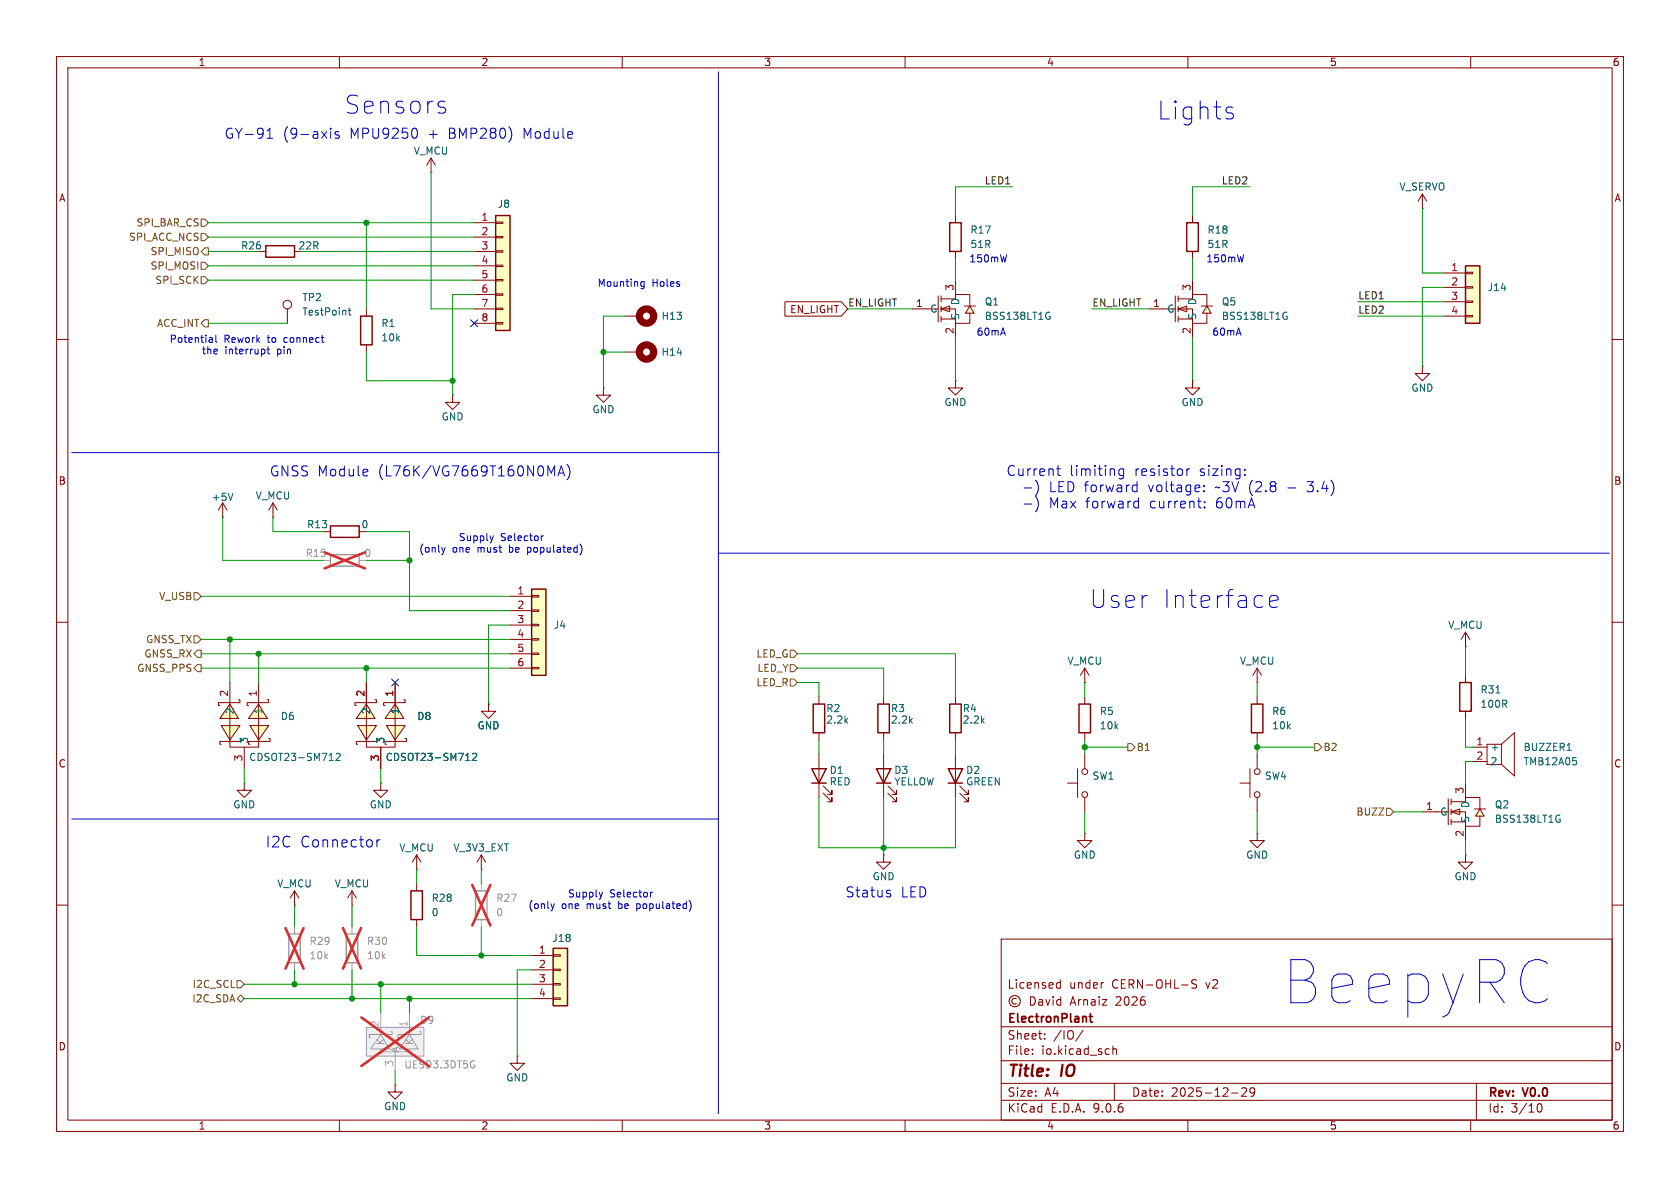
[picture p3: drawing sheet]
<svg xmlns="http://www.w3.org/2000/svg" width="297mm" height="210mm" viewBox="0 0 297 210" stroke-linecap="round" stroke-linejoin="round" font-family="sans-serif">
<g fill="none" stroke="#840000" stroke-width=".18">
<path d="M10 10h277v190h-277zM12 12h273v186h-273zM60 10v2M110 10v2M160 10v2M210 10v2M260 10v2M168.9 38.1v1.3M168.9 44.5v1.2M10 60h2M80 69.9v1.2h1.3l-1.3 1.3-1.3-1.3h1.3M80 69.9h.1"/>
<path d="M106.7 68.6v1.3h1.2l-1.2 1.2-1.3-1.2h1.3M106.7 68.6h.1M210.8 67.3v1.3h1.3l-1.3 1.3-1.3-1.3h1.3M210.8 67.3h.1M285 60h2M39.4 91.4h.1M39.4 88.9l-.8 1.3M39.4 88.9l.7 1.3M39.4 88.9v2.5M57.1 94h1.3M10 110h2M259.1 119.4v1.3"/>
<path d="M285 110h2M259.1 125.7v1.3M260.3 132.1h2.6M260.3 134.6h2.6M265.4 131.6h-2.5v3.5h2.5M265.4 131.6v3.5M265.4 131.6l2.3-2.1v7.7l-2.3-2.1M10 160h2M177 166h108v32h-108zM179.7 176.6a.52 .52 0 0 0-.8 .4 .52 .52 0 0 0 .8 .4M182.2 176.2a.76 .76 0 0 1 .8 .7 .76 .76 0 0 1-.8 .8zM183.7 176.8h.5l.1 .9"/>
<path d="M184.3 177.1h-.5a.29 .29 0 0 0-.2 .3 .29 .29 0 0 0 .2 .3l.5-.1M184.9 176.7l.3 1 .4-1M186.2 176.2v.1M186.2 176.7v1M186.9 174.6h.6M186.9 173.8h.6M187.5 173.2v1.5M187.5 176.8l-.4-.1-.3 .3v.4l.2 .2h.5M187.5 176.2v1.5M195 173.7h.1M211.5 173.3l-.5-.1-.3 .1v.5l.7 .3 .1 .3-.3 .3-.5-.1M285 160h2"/>
<path d="M60 198v2M110 198v2M160 198v2M177 194.5h108M177 191.5h108M177 187.5h108M177 181.5h108M182.5 186.3v.1M182.5 185.5v.1M184.7 183.6v.1M184.7 182.8v.1M191.5 182.1l-1.3 2"/>
<path d="M196.7 184.9v1.5M196.7 185.5l.3-.1 .3 .1 .1 .9M197 191.5v3M210 198v2M217.7 193.2h1.2M219.5 192.4l.6-.1 .2 .1 .1 .3-.9 1.1h.9M221.8 192.9l-.3 .3h-.3l-.2-.3 .1-.5 .4-.1 .2 .1a.99 .99 0 0 1-.3 1.4h-.3M260 198v2M261 191.5v6.5M271.7 195.7l.2-.5 .2-.1a.81 .81 0 0 1 .6 .6 .81 .81 0 0 1-.3 .8h-.4l-.3-.5"/>
<circle cx="179.4" cy="177" r="1"/>
</g>
<path d="M192.6 179.7h.5M192.8 179.2v1.3l.3 .2" fill="none" stroke="#840000" stroke-width=".3"/>
<path d="M41.2 87.2l-.4 1.3M264.5 122.5h.7M277 132.7h.8M278.1 133.9h.6M278.6 134.5l.1 .2-.1 .4" fill="none" stroke="#006464" stroke-width=".18"/>
<path d="M167.9 39.4h2v5.1h-2zM58.4 93h5.1v2h-5.1zM258.1 120.7h2v5h-2z" fill="none" stroke="#840000" stroke-width=".25"/>
<path d="M58.4 98h5.1v2.1h-5.1z" fill="none" stroke="#a1a1a1" stroke-width=".25"/>
<path d="M57.1 99.1h1.3M63.5 99.1h1.3" fill="none" stroke="#a1a1a1" stroke-width=".18"/>
<path d="M57.4 97.6l7.1 2.9M64.5 97.6l-7.1 2.9" fill="none" stroke="#e12e31" stroke-width=".46"/>
<g fill="#ffffc2">
<path d="M166.4 54.6l1.5-.5v1z"/>
<path d="M171.4 54.1l.8 1.3h-1.5z"/>
</g>
<g fill="none" stroke="#840000" stroke-width=".18">
<path d="M161.3 54.6h2.5M165.9 52.3v4.6M166.4 52.8h2.5v-.7h2.5v2M166.4 54.6l1.5-.5v1zM166.4 54.6h2.5v2.6h2.5v-1.8M166.4 52.3v1M166.4 54.1v1M166.4 55.9v1M166.4 56.4h2.5M168.9 49.5v2.6M168.9 57.2v2.5M170.4 54.1h2.1"/>
<path d="M171.4 54.1l.8 1.3h-1.5zM48.3 91.4h.1M48.3 88.9l-.8 1.3M48.3 88.9l.7 1.3M48.3 88.9v2.5M85.1 153.7h.1M85.1 151.1l-.8 1.3M85.1 151.1l.8 1.3M85.1 151.1v2.6"/>
</g>
<path d="M185.3 55.2h.3M185.4 55.9h.3v.4l-.4 .2" fill="none" stroke="#006464" stroke-width=".18"/>
<g fill="#ffffc2">
<path d="M208.3 54.6l1.5-.5v1z"/>
<path d="M213.4 54.1l.7 1.3h-1.5z"/>
</g>
<g fill="none" stroke="#840000" stroke-width=".18">
<path d="M76.2 30.5h.1M76.2 27.9l-.8 1.3M76.2 27.9l.8 1.3M76.2 27.9v2.6M210.8 38.1v1.3M203.2 54.6h2.5M207.8 52.3v4.6M208.3 52.8h2.5v-.7h2.6v2M208.3 54.6l1.5-.5v1zM208.3 54.6h2.5v2.6h2.6v-1.8M208.3 52.3v1M208.3 54.1v1"/>
<path d="M208.3 55.9v1M208.3 56.4h2.5M210.8 44.5v1.2M210.8 49.5v2.6M210.8 57.2v2.5M212.3 54.1h2.1M213.4 54.1l.7 1.3h-1.5zM168.9 67.3v1.3h1.3l-1.3 1.3-1.3-1.3h1.3M168.9 67.3h.1M251.5 64.8v1.2h1.2l-1.2 1.3-1.3-1.3h1.3M251.5 64.8h.1M43.2 138.4v1.3h1.2l-1.2 1.3-1.3-1.3h1.3"/>
<path d="M43.2 138.4h.1M67.3 138.4v1.3h1.3l-1.3 1.3-1.3-1.3h1.3M67.3 138.4h.1M62.2 157.5l-.7 1.3M62.2 157.5l.8 1.3M62.2 157.5v2.5M73.7 153.7h.1M73.7 151.1l-.8 1.3M73.7 151.1l.7 1.3M73.7 151.1v2.6M73.7 156.2v1.3M62.2 160h.1"/>
<path d="M73.7 162.6v1.2"/>
</g>
<path d="M227.2 55.2h.3M227.3 55.9h.3v.4l-.4 .2" fill="none" stroke="#006464" stroke-width=".18"/>
<path d="M84.1 157.5h2v5.1h-2z" fill="none" stroke="#a1a1a1" stroke-width=".25"/>
<path d="M85.1 156.2v1.3M85.1 162.6v1.2" fill="none" stroke="#a1a1a1" stroke-width=".18"/>
<path d="M83.5 156.4l3.2 7.2M86.7 156.4l-3.2 7.2" fill="none" stroke="#e12e31" stroke-width=".46"/>
<path d="M209.8 39.4h2v5.1h-2zM72.6 157.5h2.1v5.1h-2.1z" fill="none" stroke="#840000" stroke-width=".25"/>
<g fill="#ffffc2">
<path d="M69.8 124.5l1.6 2.5h-3.3z"/>
<path d="M68.3 128.3h3.3l-1.8 2.5z"/>
<path d="M64.8 124.5l1.5 2.5h-3.3z"/>
<path d="M63.2 128.3h3.3l-1.7 2.5z"/>
</g>
<path d="M63.2 128.3h3.3l-1.7 2.5zM64.8 120.7v11.4h5v-11.4M64.8 124.5l1.5 2.5h-3.3zM66.3 123.7h.2v.5h-3.8v.5h.3M66.5 130.6h.3v.5h-3.8v.5h.2M67.3 132.1v3.8M68.3 128.3h3.3l-1.8 2.5zM69.8 124.5l1.6 2.5h-3.3zM71.4 123.7h.2v.5h-3.8v.5h.3M71.6 130.6h.3v.5h-3.8v.5h.2" fill="none" stroke="#840000" stroke-width=".18"/>
<path d="M82.3 134.4h.8M83.5 133.3l.5-.1 .3 .3-.8 .9h.8" fill="none" stroke="#006464" stroke-width=".18"/>
<g fill="#ffffc2">
<path d="M45.7 124.5l1.5 2.5h-3.3z"/>
<path d="M44.2 128.3h3.3l-1.8 2.5z"/>
<path d="M40.6 124.5l1.6 2.5h-3.3z"/>
<path d="M39.1 128.3h3.3l-1.8 2.5z"/>
</g>
<g fill="none" stroke="#840000" stroke-width=".18">
<path d="M45.7 44.5h1.3M52.1 44.5h1.2M39.1 128.3h3.3l-1.8 2.5zM40.6 120.7v11.4h5.1v-11.4M40.6 124.5l1.6 2.5h-3.3zM42.2 123.7h.2v.5h-3.8v.5h.3M42.4 130.6h.3v.5h-3.8v.5h.2M43.2 132.1v3.8M44.2 128.3h3.3l-1.8 2.5zM45.7 124.5l1.5 2.5h-3.3zM47.2 123.7h.3v.5h-3.8v.5h.2M47.5 130.6h.2v.5h-3.8v.5h.3"/>
<path d="M86.4 124.5v1.2h1.2l-1.2 1.3-1.3-1.3h1.3M86.4 124.5h.1"/>
</g>
<path d="M58.2 134.4h.7M59.4 133.3l.5-.1 .2 .3-.7 .9h.7" fill="none" stroke="#006464" stroke-width=".18"/>
<path d="M47 43.4h5.1v2.1h-5.1z" fill="none" stroke="#840000" stroke-width=".25"/>
<path d="M94 104.1h2.5v15.3h-2.5z" fill="#ffffc2"/>
<path d="M94 104.1h2.5v15.3h-2.5z" fill="none" stroke="#840000" stroke-width=".25"/>
<g fill="none" stroke="#840000" stroke-width=".18">
<path d="M110.5 55.9h2.5M110.5 62.2h2.5M90.2 105.4h3.8M90.2 108h3.8M90.2 110.5h3.8M90.2 113h3.8M90.2 115.6h3.8M90.2 118.1h3.8M94 105.3h1.2v.2h-1.2zM94 107.8h1.2v.3h-1.2zM94 110.4h1.2v.2h-1.2zM94 112.9h1.2v.3h-1.2z"/>
<path d="M94 115.4h1.2v.3h-1.2zM94 118h1.2v.2h-1.2z"/>
</g>
<g fill="none" stroke="#840000" stroke-width="1.3">
<circle cx="114.3" cy="55.9" r="1.27"/>
<circle cx="114.3" cy="62.2" r="1.27"/>
</g>
<path d="M87.6 38.1h2.6v20.3h-2.6z" fill="#ffffc2"/>
<path d="M87.6 38.1h2.6v20.3h-2.6zM63.8 55.9h2v5.1h-2zM190.8 124.5h2v5h-2z" fill="none" stroke="#840000" stroke-width=".25"/>
<g fill="none" stroke="#840000" stroke-width=".18">
<path d="M83.8 39.4h3.8M87.6 39.2h1.3v.3h-1.3zM50.8 54.6v2.6M64.8 54.6v1.3M83.8 41.9h3.8M83.8 44.5h3.8M83.8 47h3.8M83.8 49.5h3.8M83.8 52.1h3.8M83.8 54.6h3.8M83.8 57.2h3.8M87.6 41.8h1.3v.2h-1.3z"/>
<path d="M87.6 44.3h1.3v.3h-1.3zM87.6 46.9h1.3v.2h-1.3zM87.6 49.4h1.3v.3h-1.3zM87.6 51.9h1.3v.3h-1.3zM87.6 54.5h1.3v.2h-1.3zM87.6 57h1.3v.3h-1.3zM64.8 61v1.2M191.8 118.1l-.8 1.3M191.8 118.1l.7 1.3M191.8 118.1v2.6M259.1 114.3h.1M259.1 111.8l-.8 1.2"/>
<path d="M259.1 111.8l.7 1.2M259.1 111.8v2.5M191.8 120.7h.1M191.8 123.2v1.3M191.8 129.5v1.3M191.8 147.3v1.3h1.2l-1.2 1.3-1.3-1.3h1.3M191.8 147.3h.1M259.1 151.1v1.3h1.2l-1.2 1.3-1.3-1.3h1.3M259.1 151.1h.1"/>
<circle cx="50.8" cy="53.8" r=".76"/>
</g>
<path d="M61.6 54.9h.4M61.7 54.4v1.1l.3 .2" fill="none" stroke="#006464" stroke-width=".18"/>
<g fill="#ffffc2">
<path d="M256.5 143.5l1.6-.5v1z"/>
<path d="M261.6 143l.8 1.3h-1.5z"/>
</g>
<g fill="none" stroke="#840000" stroke-width=".18">
<path d="M144.8 123.2v1.3M144.8 129.5v1.3M144.8 133.4v7.6M145.5 138.9l1.6 1.6v-.8v.8h-.8M156.2 123.2v1.3M156.2 129.5v1.3M168.9 123.2v1.3M168.9 129.5v1.3M168.9 133.4v7.6M169.7 138.9l1.5 1.6v-.8v.8h-.8M188.7 138.4h1.8M190.5 135.9v5.1"/>
<path d="M191.8 133.4v2.5M259.1 138.4v2.6M145.5 140.2l1.6 1.5v-.7v.7h-.8M169.7 140.2l1.5 1.5v-.7v.7h-.8M191.8 141v2.5M222.2 147.3v1.3h1.3l-1.3 1.3-1.2-1.3h1.2M222.2 147.3h.1M251.5 143.5h2.5M256 141.2v4.6M256.5 141.7h2.6v-.7h2.5v2M256.5 143.5l1.6-.5v1zM256.5 143.5h2.6v2.6h2.5v-1.8"/>
<path d="M256.5 141.2v1M256.5 143v1M256.5 144.8v1M256.5 145.3h2.6M259.1 146.1v2.5M260.6 143h2M261.6 143l.8 1.3h-1.5z"/>
<circle cx="191.8" cy="136.4" r=".51"/>
<circle cx="191.8" cy="140.5" r=".51"/>
</g>
<path d="M275.5 144.1h.3M275.6 144.8h.2v.4l-.3 .2" fill="none" stroke="#006464" stroke-width=".18"/>
<path d="M143.5 135.9h2.5l-1.2 2.5zM143.5 138.4h2.5M143.8 124.5h2v5h-2zM155.2 124.5h2v5h-2zM167.6 135.9h2.6l-1.3 2.5zM167.6 138.4h2.6M167.9 124.5h2v5h-2z" fill="none" stroke="#840000" stroke-width=".25"/>
<path d="M259.1 47h2.5v10.2h-2.5z" fill="#ffffc2"/>
<path d="M259.1 47h2.5v10.2h-2.5zM154.9 135.9h2.6l-1.3 2.5zM154.9 138.4h2.6" fill="none" stroke="#840000" stroke-width=".25"/>
<g fill="none" stroke="#840000" stroke-width=".18">
<path d="M251.5 36.8h.1M251.5 34.3l-.8 1.3M251.5 34.3l.7 1.3M251.5 34.3v2.5M255.3 48.3h3.8M255.3 50.8h3.8M255.3 53.3h3.8M255.3 55.9h3.8M259.1 48.1h1.2v.3h-1.2zM259.1 50.7h1.2v.2h-1.2zM259.1 53.2h1.2v.3h-1.2zM259.1 55.8h1.2v.2h-1.2z"/>
<path d="M222.2 118.1l-.7 1.3M222.2 118.1l.8 1.3M222.2 118.1v2.6M156.2 133.4v7.6M157 138.9l1.5 1.6v-.8v.8h-.8M219.2 138.4h1.8M221 135.9v5.1M222.2 120.7h.1M222.2 133.4v2.5M52.1 157.5l-.8 1.3M52.1 157.5l.7 1.3M52.1 157.5v2.5"/>
<path d="M156.2 151.1v1.3h1.3l-1.3 1.3-1.3-1.3h1.3M156.2 151.1h.1M157 140.2l1.5 1.5v-.7v.7h-.8M222.2 141v2.5M52.1 160h.1M69.8 191.8v1.2h1.3l-1.3 1.3-1.2-1.3h1.2M69.8 191.8h.1M91.4 186.7v1.3h1.3l-1.3 1.2-1.2-1.2h1.2M91.4 186.7h.1"/>
<circle cx="222.3" cy="136.4" r=".51"/>
<circle cx="222.3" cy="140.5" r=".51"/>
</g>
<path d="M51.1 165.1h2v5.1h-2zM61.2 165.1h2v5.1h-2z" fill="none" stroke="#a1a1a1" stroke-width=".25"/>
<path d="M52.1 163.8v1.3M52.1 170.2v1.3M62.2 163.8v1.3M62.2 170.2v1.3" fill="none" stroke="#a1a1a1" stroke-width=".18"/>
<path d="M50.5 164.1l3.2 7.1M53.7 164.1l-3.2 7.1M60.6 164.1l3.2 7.1M63.8 164.1l-3.2 7.1" fill="none" stroke="#e12e31" stroke-width=".46"/>
<path d="M97.8 167.6h2.5v10.2h-2.5z" fill="#ffffc2"/>
<path d="M221.2 124.5h2.1v5h-2.1zM97.8 167.6h2.5v10.2h-2.5z" fill="none" stroke="#840000" stroke-width=".25"/>
<path d="M222.2 123.2v1.3M222.2 129.5v1.3M94 168.9h3.8M94 171.5h3.8M94 174h3.8M94 176.5h3.8M97.8 168.8h1.3v.2h-1.3zM97.8 171.3h1.3v.3h-1.3zM97.8 173.9h1.3v.2h-1.3zM97.8 176.4h1.3v.3h-1.3z" fill="none" stroke="#840000" stroke-width=".18"/>
<g fill="#f0f0f0">
<path d="M64.8 181.6h10.1v5.1h-10.1z"/>
<path d="M72.4 182.9l1.5 2.5h-3.3z"/>
<path d="M67.3 182.9l1.5 2.5h-3.3z"/>
</g>
<path d="M67.3 179.1v3.8M72.4 179.1v3.8M64.8 181.6h10.1v5.1h-10.1zM67.3 185.4v.5h2.5M67.3 182.9l1.5 2.5h-3.3zM69.1 182.4h.2v.5h-4v.5h.2M72.4 182.9l1.5 2.5h-3.3zM72.4 185.4v.5h-2.6v3.3M74.2 182.4h.2v.5h-4v.5h.2" fill="none" stroke="#a1a1a1" stroke-width=".18"/>
<path d="M63.9 179.9l11.9 8.5M75.8 179.9l-11.9 8.5" fill="none" stroke="#e12e31" stroke-width=".46"/>
<g fill="none" stroke="#725600" stroke-width=".18">
<path d="M35.6 38.7h.6l.6 .7-.6 .6h-.6zM35.6 48.9h.6l.6 .6-.6 .7h-.6zM35.6 41.3h.6l.6 .6-.6 .6h-.6zM35.6 44.5l.6-.7h.6v1.3h-.6zM35.6 57.2l.6-.7h.6v1.3h-.6zM35.6 46.4h.6l.6 .6-.6 .6h-.6zM34.3 115.6l.6-.7h.7v1.3h-.7zM34.3 104.8h.6l.7 .6-.7 .6h-.6zM34.3 112.4h.6l.7 .6-.7 .7h-.6zM34.9 117.5h.7v1.2h-.7l-.6-.6zM139.7 114.9h.6l.7 .7-.7 .6h-.6zM139.7 117.5h.6l.7 .6-.7 .6h-.6z"/>
<path d="M139.7 120h.6l.7 .7-.7 .6h-.6zM199.4 131.4h.6l.7 .7-.7 .6h-.6zM232.4 131.4h.6l.7 .7-.7 .6h-.6zM245.1 142.9h.6l.7 .6-.7 .6h-.6zM41.9 176.5l.6-.6 .7 .6-.7 .7zM41.9 173.4h.6l.7 .6-.7 .6h-.6z"/>
</g>
<path d="M138.8 53.3h9.9l1.2 1.3-1.2 1.3h-9.9zM64.8 120.7v3.8M67.3 132.1v3.8M69.8 120.7v3.8M86.4 124.5h.1" fill="none" stroke="#840000" stroke-width=".18"/>
<g fill="none" stroke="#0000c2" stroke-width=".18">
<path d="M78.3 18.9l.3 .2 .2 .3-.2 .5-.3 .1M78.3 17.9l.3 .1M127 12.7v184.2M217.6 20l.3 .1 .2 .3-.2 .5-.3 .1M217.6 18.9l.3 .2M47.2 24.4h1M47.2 23.2l.5-.5v1.7M58.5 22.7v.1M58.5 23.3v1.1M59.9 23.3h-.4l-.3 .2 .1 .3 .6 .1v.5h-.7M73.5 22.7l.1 .1a1.38 1.38 0 0 1-.1 1.6M90.4 23.2v1.2"/>
<path d="M37.1 59.7h.4v.8M37.5 60h-.4M38.2 59.3v1l.1 .2M56.8 59.7h.5M113.3 50.5l.2 .1h.4M113.9 49.8v1l-.3 .2h-.3M113.9 49.8h-.4l-.2 .1M178 45l-.3 1.3M219.9 45l-.3 1.3M37.5 60.5h-.4M46.8 61.8v.6M47.2 61.7h.5"/>
<path d="M47.4 61.3v1.1l.3 .2M57.1 60.5h.2M12.7 80h114.3M64.9 83l.1 .4-.8 .1M78.7 96.8l-.3 .8M87.2 94.7l-.3 .9M95.7 94.7v.9M96.1 94.7l-.4 .3M96.9 82.4l.6 1.2 .5-1.2v1.7M98.6 84.1l.6-1.7 .6 1.7M98.8 83.6h.9M100.2 82.1a2.04 2.04 0 0 1 0 2.7"/>
<path d="M102.5 96.2a1.46 1.46 0 0 1 0 1.9M127 80h.1M127 97.8h157.5M181 86.2h1.4M181 89.1h1.4M183.1 87.8a2.04 2.04 0 0 1 0 2.7M183.3 85.2a2.06 2.06 0 0 1-.2 2.4M186.8 82.9h.7M187 82.3v1.5l.1 .2 .4 .1M198.6 83l-.5-.1-.3 .3v.5l.2 .3h.6M198.6 82.9v1.4l-.1 .3M200.5 85.7l.5 .1"/>
<path d="M200.8 88.6l.5 .1M201 85.1v1.8M201 86.8l-.5 .1M201.3 88v1.8M201.3 89.7l-.5 .1M209.8 82.9v1.2M210.3 82.9l-.3 .1-.2 .2M212.9 86.8v.1M212.9 85.8v.2M213 89.6v.2M213 88.7v.2M220.1 83.9v.2"/>
<path d="M220.1 83v.1M224.4 106.3l1.6-.3-.2-.6-.3-.1h-.6l-.3 .1-.2 .3v1.2l.2 .3 .3 .2h.6l.3-.2M12.7 144.8h114.3M66.6 148.5v1.2M67.2 148.5h-.4l-.2 .3M98 159.8l-.3 .8M106.5 157.7l-.3 .9M115 157.7v.9M115.4 157.7l-.4 .3M121.8 159.2a1.46 1.46 0 0 1 0 1.9M157 158h.4l.1 .3-.3 .3h-.3M157 157.4l.4 .1"/>
</g>
<g fill="none" stroke="#009600" stroke-width=".18">
<path d="M36.8 39.4h47M64.8 39.4v15.2M76.2 30.5v24.1h7.6M179.1 33h-10.2v5.1M221 33h-10.2v5.1M251.5 36.8v11.5h3.8M36.8 44.5h8.9M36.8 41.9h47M36.8 47h47M36.8 49.5h47M36.8 57.2h14M53.3 44.5h30.5"/>
<path d="M83.8 52.1h-3.8v17.8M110.5 55.9h-3.8v12.7M149.9 54.6h11.4M168.9 45.7v3.8M168.9 59.7v7.6M193 54.6h10.2M210.8 45.7v3.8M210.8 59.7v7.6M240 53.3h15.3M240 55.9h15.3M255.3 50.8h-3.8v14M64.8 62.2v5.1h15.2"/>
<path d="M106.7 62.2h3.8M39.4 91.4v7.7h17.7M48.3 91.4v2.6h8.8M64.8 94h7.6v14h17.8M64.8 99.1h7.6M35.6 113h54.6M35.6 118.1h54.6M35.6 105.4h54.6M35.6 115.6h54.6M40.6 113v7.7M45.7 115.6v5.1M64.8 118.1v2.6"/>
<path d="M90.2 110.5h-3.8v14M141 118.1h15.2v5.1M141 115.6h27.9v7.6M259.1 114.3v5.1M43.2 135.9v2.5M67.3 135.9v2.5M141 120.7h3.8v2.5M144.8 130.8v2.6M156.2 130.8v2.6M168.9 130.8v2.6M191.8 120.7v2.5M191.8 130.8v2.6"/>
<path d="M191.8 132.1h7.6M222.2 120.7v2.5M222.2 130.8v2.6M222.2 132.1h10.2M259.1 127v5.1h1.2M260.3 134.6h-1.2v3.8M73.7 153.7v2.5M85.1 153.7v2.5M144.8 141v8.9h24.1v-8.9M156.2 141v10.1M191.8 143.5v3.8M222.2 143.5v3.8"/>
<path d="M246.4 143.5h5.1M259.1 148.6v2.5M43.2 176.5h50.8M43.2 174h50.8M52.1 160v3.8M52.1 171.5v2.5M62.2 160v3.8M62.2 171.5v5M67.3 174v5.1M72.4 176.5v2.6M73.7 163.8v5.1h20.3M85.1 163.8v5.1"/>
<path d="M94 171.5h-2.6v15.2M69.8 189.2v2.6"/>
</g>
<path d="M83.2 56.5l1.2 1.3M84.4 56.5l-1.2 1.3M69.2 120l1.3 1.3M70.5 120l-1.3 1.3" fill="none" stroke="#000084" stroke-width=".18"/>
<path d="M82.3 134.4h.8M83.5 133.3l.5-.1 .3 .3-.8 .9h.8" fill="none" stroke="#006464" stroke-width=".18"/>
<g fill="#009600" stroke="#009600" stroke-width=".18">
<circle cx="222.2" cy="132.1" r=".46"/>
<circle cx="191.8" cy="132.1" r=".46"/>
<circle cx="80" cy="67.3" r=".46"/>
<circle cx="106.7" cy="62.2" r=".46"/>
<circle cx="64.8" cy="39.4" r=".46"/>
<circle cx="72.4" cy="99.1" r=".46"/>
<circle cx="62.2" cy="176.5" r=".46"/>
<circle cx="52.1" cy="174" r=".46"/>
<circle cx="45.7" cy="115.6" r=".46"/>
<circle cx="64.8" cy="118.1" r=".46"/>
<circle cx="40.6" cy="113" r=".46"/>
<circle cx="67.3" cy="174" r=".46"/>
<circle cx="72.4" cy="176.5" r=".46"/>
<circle cx="85.1" cy="168.9" r=".46"/>
<circle cx="156.2" cy="149.9" r=".46"/>
</g>
<text font-size="10.6" fill="#0000c2" x="226.9" y="177.8">BeepyRC</text>
<g font-size="4.4" fill="#0000c2">
<text x="60.9" y="20.4">Sensors</text>
<text x="204.6" y="21.4">Lights</text>
<text x="192.6" y="107.7">User</text>
<text x="205.5" y="107.7">Interface</text>
</g>
<g font-size="2.8" fill="#840000">
<text x="178" y="190.9">Title:</text>
<text x="187.7" y="190.9">IO</text>
</g>
<g font-size="2.7" fill="#0000c2">
<text x="46.9" y="150">I2C</text>
<text x="53.1" y="150">Connector</text>
</g>
<g font-size="2.5" fill="#0000c2">
<text x="39.6" y="24.7">GY-91</text>
<text x="50" y="24.7">(9-axis</text>
<text x="61.8" y="24.7">MPU9250</text>
<text x="75.7" y="24.7">+</text>
<text x="79.4" y="24.7">BMP280)</text>
<text x="92.7" y="24.7">Module</text>
<text x="47.6" y="84.4">GNSS Module</text>
<text x="66.9" y="84.4">(L76K/VG7669T160N0MA)</text>
<text x="177.8" y="84.4">Current</text>
<text x="185.6" y="87.2">LED forward</text>
<text x="189" y="84.4">limiting</text>
<text x="200.5" y="84.4">resistor</text>
<text x="203.2" y="87.2">voltage:</text>
<text x="212.1" y="84.4">sizing:</text>
<text x="215.2" y="87.2">~3V (2.8</text>
<text x="228" y="87.2">-</text>
<text x="231.6" y="87.2">3.4)</text>
<text x="185.6" y="90.1">Max</text>
<text x="192.1" y="90.1">forward</text>
<text x="203.5" y="90.1">current:</text>
<text x="215.2" y="90.1">60mA</text>
<text x="149.4" y="158.9">Status</text>
<text x="159.2" y="158.9">LED</text>
</g>
<g font-size="2.1" fill="#840000">
<text x="178" y="175">Licensed</text>
<text x="189" y="175">under</text>
<text x="189.2" y="178">Arnaiz</text>
<text x="196.6" y="175">CERN-OHL-S</text>
<text x="197.4" y="178">2026</text>
<text x="213.3" y="175">v2</text>
<text x="178" y="184">Sheet:</text>
<text x="178" y="181.2">ElectronPlant</text>
<text x="186.2" y="184">/IO/</text>
<text x="178" y="186.7">File:</text>
<text x="184.1" y="186.7">io.kicad_sch</text>
<text x="178" y="196.9">KiCad</text>
<text x="178" y="194.1">Size:</text>
<text x="184.7" y="194.1">A4</text>
<text x="185.7" y="196.9">E.D.A.</text>
<text x="193.3" y="196.9">9.0.6</text>
<text x="200" y="194.1">Date:</text>
<text x="207" y="194.1">2025-12-29</text>
<text x="263" y="194.3">Rev:</text>
<text x="263" y="196.9">Id:</text>
<text x="267.1" y="196.9">3/10</text>
<text x="269.4" y="194.3">V0.0</text>
</g>
<g font-size="1.8" fill="#840000">
<text x="35" y="11.9">1</text>
<text x="85" y="11.9">2</text>
<text x="135" y="11.9">3</text>
<text x="185" y="11.9">4</text>
<text x="235" y="11.9">5</text>
<text x="285" y="11.9">6</text>
<text x="10.3" y="35.9">A</text>
<text x="285.3" y="35.9">A</text>
<text x="139.6" y="55.6">EN_LIGHT</text>
<text x="10.3" y="85.9">B</text>
<text x="285.3" y="85.9">B</text>
<text x="10.3" y="135.9">C</text>
<text x="285.3" y="135.9">C</text>
<text x="10.3" y="185.9">D</text>
<text x="285.3" y="185.9">D</text>
<text x="35" y="199.9">1</text>
<text x="85" y="199.9">2</text>
<text x="135" y="199.9">3</text>
<text x="185" y="199.9">4</text>
<text x="235" y="199.9">5</text>
<text x="285" y="199.9">6</text>
</g>
<g font-size="1.8" fill="#006464">
<text x="73" y="27.5">V_MCU</text>
<text x="247.3" y="33.9">V_SERVO</text>
<text x="87.9" y="36.9">J8</text>
<text x="171.5" y="41.5">R17</text>
<text x="213.4" y="41.5">R18</text>
<text x="42.5" y="44.3">R26</text>
<text x="52.7" y="44.3">22R</text>
<text x="171.5" y="44">51R</text>
<text x="213.4" y="44">51R</text>
<text x="53.3" y="53.4">TP2</text>
<text x="262.9" y="51.7">J14</text>
<text x="53.3" y="56">TestPoint</text>
<text x="67.3" y="58">R1</text>
<text x="116.8" y="56.7">H13</text>
<text x="164.3" y="55.5">G</text>
<text x="169.8" y="56.6" transform="rotate(-90 169.8 56.6)">S</text>
<text x="169.8" y="54.1" transform="rotate(-90 169.8 54.1)">D</text>
<text x="174" y="56.7">BSS138LT1G</text>
<text x="174" y="54.2">Q1</text>
<text x="206.2" y="55.5">G</text>
<text x="211.7" y="56.6" transform="rotate(-90 211.7 56.6)">S</text>
<text x="211.7" y="54.1" transform="rotate(-90 211.7 54.1)">D</text>
<text x="215.9" y="56.7">BSS138LT1G</text>
<text x="215.9" y="54.2">Q5</text>
<text x="67.3" y="60.6">10k</text>
<text x="116.8" y="63.1">H14</text>
<text x="166.9" y="72">GND</text>
<text x="208.8" y="72">GND</text>
<text x="249.4" y="69.4">GND</text>
<text x="78" y="74.5">GND</text>
<text x="104.6" y="73.3">GND</text>
<text x="37.3" y="88.7">+5V</text>
<text x="45.1" y="88.5">V_MCU</text>
<text x="54.2" y="93.6">R13</text>
<text x="63.8" y="93.6">0</text>
<text x="97.8" y="111.4">J4</text>
<text x="255.9" y="111.4">V_MCU</text>
<text x="188.6" y="117.7">V_MCU</text>
<text x="219.1" y="117.7">V_MCU</text>
<text x="261.6" y="125.3">100R</text>
<text x="261.6" y="122.8">R31</text>
<text x="41.5" y="126.4" transform="rotate(-90 41.5 126.4)">2</text>
<text x="44" y="131.6" transform="rotate(-90 44 131.6)">3</text>
<text x="46.6" y="126.4" transform="rotate(-90 46.6 126.4)">1</text>
<text x="49.5" y="127.5">D6</text>
<text x="65.6" y="126.4" transform="rotate(-90 65.6 126.4)">2</text>
<text x="68.2" y="131.6" transform="rotate(-90 68.2 131.6)">3</text>
<text x="70.7" y="126.4" transform="rotate(-90 70.7 126.4)">1</text>
<text x="73.7" y="127.5">D8</text>
<text x="84.3" y="129.1">GND</text>
<text x="146" y="128.1">2.2k</text>
<text x="146" y="126.1">R2</text>
<text x="157.4" y="128.1">2.2k</text>
<text x="157.4" y="126.1">R3</text>
<text x="170.1" y="128.1">2.2k</text>
<text x="170.1" y="126.1">R4</text>
<text x="194.3" y="126.6">R5</text>
<text x="194.3" y="129.1">10k</text>
<text x="224.8" y="126.6">R6</text>
<text x="224.8" y="129.1">10k</text>
<text x="44" y="134.7">CDSOT23-SM712</text>
<text x="68.1" y="134.7">CDSOT23-SM712</text>
<text x="146.6" y="137">D1</text>
<text x="158" y="137">D3</text>
<text x="170.7" y="137">D2</text>
<text x="263.4" y="132.9">+</text>
<text x="263.4" y="135.5">2</text>
<text x="269.2" y="132.9">BUZZER1</text>
<text x="269.2" y="135.5">TMB12A05</text>
<text x="41.1" y="143.1">GND</text>
<text x="65.3" y="143.1">GND</text>
<text x="146.6" y="139">RED</text>
<text x="158" y="139">YELLOW</text>
<text x="170.7" y="139">GREEN</text>
<text x="193" y="138">SW1</text>
<text x="223.5" y="138">SW4</text>
<text x="259.9" y="143" transform="rotate(-90 259.9 143)">D</text>
<text x="264.2" y="143.1">Q2</text>
<text x="254.5" y="144.4">G</text>
<text x="259.9" y="145.5" transform="rotate(-90 259.9 145.5)">S</text>
<text x="264.2" y="145.6">BSS138LT1G</text>
<text x="70.5" y="150.7">V_MCU</text>
<text x="80.1" y="150.7">V_3V3_EXT</text>
<text x="154.2" y="155.8">GND</text>
<text x="189.7" y="152">GND</text>
<text x="220.2" y="152">GND</text>
<text x="257" y="155.8">GND</text>
<text x="48.9" y="157.1">V_MCU</text>
<text x="59.1" y="157.1">V_MCU</text>
<text x="76.2" y="159.6">R28</text>
<text x="76.2" y="162.2">0</text>
<text x="97.5" y="166.7">J18</text>
<text x="89.4" y="191.4">GND</text>
<text x="67.8" y="196.4">GND</text>
</g>
<g font-size="1.8" fill="#0f0f0f">
<text x="174" y="32.7">LED1</text>
<text x="215.9" y="32.7">LED2</text>
<text x="240" y="53">LED1</text>
<text x="149.9" y="54.3">EN_LIGHT</text>
<text x="193" y="54.3">EN_LIGHT</text>
<text x="240" y="55.5">LED2</text>
</g>
<g font-size="1.8" fill="#725600">
<text x="24" y="40.2">SPI_BAR_CS</text>
<text x="22.7" y="42.8">SPI_ACC_NCS</text>
<text x="26.5" y="45.3">SPI_MISO</text>
<text x="26.5" y="47.9">SPI_MOSI</text>
<text x="27.4" y="50.4">SPI_SCK</text>
<text x="27.7" y="58">ACC_INT</text>
<text x="28" y="106.3">V_USB</text>
<text x="25.7" y="113.9">GNSS_TX</text>
<text x="24.2" y="119">GNSS_PPS</text>
<text x="25.4" y="116.4">GNSS_RX</text>
<text x="133.6" y="116.4">LED_G</text>
<text x="133.8" y="119">LED_Y</text>
<text x="133.6" y="121.5">LED_R</text>
<text x="200.9" y="132.9">B1</text>
<text x="233.9" y="132.9">B2</text>
<text x="239.7" y="144.4">BUZZ</text>
<text x="33.9" y="177.4">I2C_SDA</text>
<text x="34" y="174.9">I2C_SCL</text>
</g>
<g font-size="1.8" fill="#a90000">
<text x="85" y="39.1">1</text>
<text x="85" y="41.7">2</text>
<text x="85" y="44.2">3</text>
<text x="85" y="46.7">4</text>
<text x="85" y="49.3">5</text>
<text x="85" y="51.8">6</text>
<text x="168.7" y="51.5" transform="rotate(-90 168.7 51.5)">3</text>
<text x="210.6" y="51.5" transform="rotate(-90 210.6 51.5)">3</text>
<text x="256.5" y="48">1</text>
<text x="256.5" y="50.5">2</text>
<text x="256.5" y="53.1">3</text>
<text x="85" y="54.4">7</text>
<text x="85" y="56.9">8</text>
<text x="161.9" y="54.4">1</text>
<text x="168.7" y="59.1" transform="rotate(-90 168.7 59.1)">2</text>
<text x="203.8" y="54.4">1</text>
<text x="210.6" y="59.1" transform="rotate(-90 210.6 59.1)">2</text>
<text x="256.5" y="55.6">4</text>
<text x="91.4" y="105.2">1</text>
<text x="91.4" y="107.7">2</text>
<text x="91.4" y="110.2">3</text>
<text x="91.4" y="112.8">4</text>
<text x="91.4" y="115.3">5</text>
<text x="91.4" y="117.9">6</text>
<text x="40.4" y="123.3" transform="rotate(-90 40.4 123.3)">2</text>
<text x="45.5" y="123.3" transform="rotate(-90 45.5 123.3)">1</text>
<text x="64.5" y="123.3" transform="rotate(-90 64.5 123.3)">2</text>
<text x="69.6" y="123.3" transform="rotate(-90 69.6 123.3)">1</text>
<text x="260.9" y="131.8">1</text>
<text x="42.9" y="134.7" transform="rotate(-90 42.9 134.7)">3</text>
<text x="67.1" y="134.7" transform="rotate(-90 67.1 134.7)">3</text>
<text x="260.9" y="134.4">2</text>
<text x="252" y="143.3">1</text>
<text x="258.8" y="140.4" transform="rotate(-90 258.8 140.4)">3</text>
<text x="258.8" y="148" transform="rotate(-90 258.8 148)">2</text>
<text x="95.2" y="168.7">1</text>
<text x="95.2" y="171.2">2</text>
<text x="95.2" y="173.7">3</text>
<text x="95.2" y="176.3">4</text>
</g>
<g font-size="1.8" fill="#0000c2">
<text x="171.3" y="46.6">150mW</text>
<text x="213.2" y="46.6">150mW</text>
<text x="105.6" y="50.9">Mounting</text>
<text x="115.2" y="50.9">Holes</text>
<text x="172.6" y="59.5">60mA</text>
<text x="214.2" y="59.5">60mA</text>
<text x="29.9" y="60.8">Potential</text>
<text x="35.6" y="62.8">the</text>
<text x="39.6" y="60.8">Rework</text>
<text x="39.7" y="62.8">interrupt</text>
<text x="47.4" y="60.8">to</text>
<text x="49.1" y="62.8">pin</text>
<text x="50.5" y="60.8">connect</text>
<text x="81" y="95.9">Supply</text>
<text x="88.5" y="95.9">Selector</text>
<text x="74" y="97.9">(only</text>
<text x="79.9" y="97.9">one</text>
<text x="84.5" y="97.9">must</text>
<text x="90.3" y="97.9">be</text>
<text x="93.7" y="97.9">populated)</text>
<text x="93.3" y="160.9">(only</text>
<text x="99.3" y="160.9">one</text>
<text x="100.3" y="158.8">Supply</text>
<text x="103.8" y="160.9">must</text>
<text x="107.8" y="158.8">Selector</text>
<text x="109.6" y="160.9">be</text>
<text x="113" y="160.9">populated)</text>
</g>
<g font-size="1.8" fill="#989898">
<text x="53.9" y="98.7">R15</text>
<text x="64.3" y="98.7">0</text>
<text x="87.6" y="159.6">R27</text>
<text x="54.6" y="167.2">R29</text>
<text x="64.8" y="167.2">R30</text>
<text x="87.6" y="162.2">0</text>
<text x="54.6" y="169.8">10k</text>
<text x="64.8" y="169.8">10k</text>
<text x="68.2" y="184.9" transform="rotate(-90 68.2 184.9)">K</text>
<text x="73.3" y="184.9" transform="rotate(-90 73.3 184.9)">K</text>
<text x="74.2" y="181.2">D9</text>
<text x="70.7" y="186.2" transform="rotate(-90 70.7 186.2)">A</text>
<text x="71.4" y="189.1">UESD3.3DT5G</text>
</g>
<g font-size="1.8" fill="#aaa">
<text x="67.1" y="181.7" transform="rotate(-90 67.1 181.7)">2</text>
<text x="72.1" y="181.7" transform="rotate(-90 72.1 181.7)">1</text>
<text x="69.6" y="188.7" transform="rotate(-90 69.6 188.7)">3</text>
</g>
</svg>
